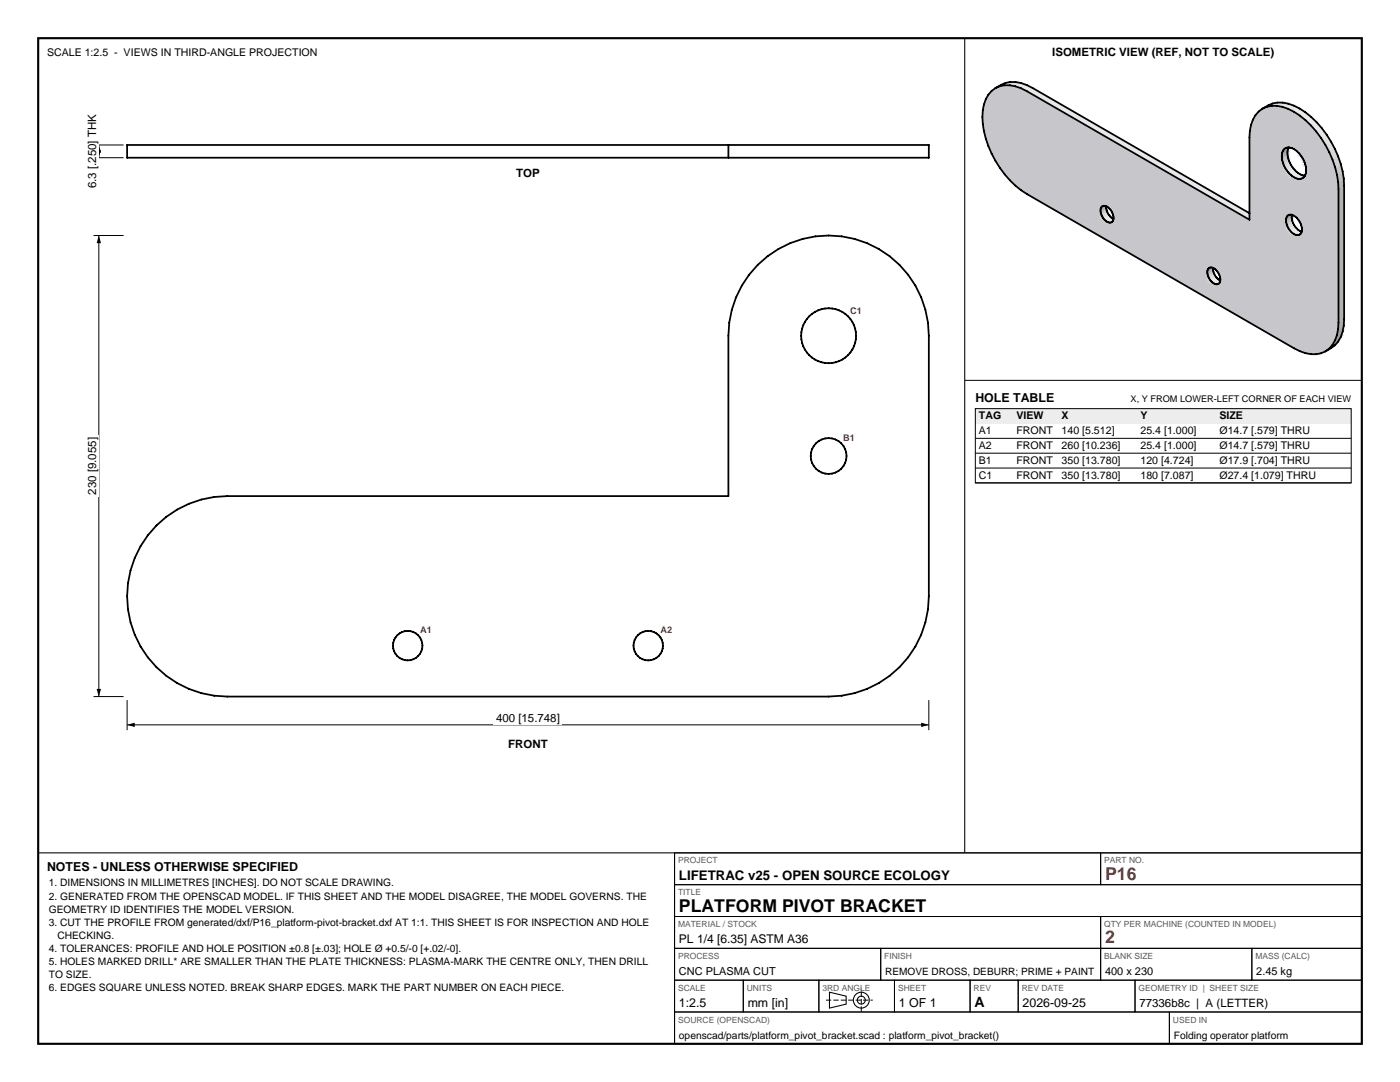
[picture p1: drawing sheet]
<svg xmlns="http://www.w3.org/2000/svg" width="279mm" height="216mm" viewBox="0 0 279 216" stroke-linecap="round" stroke-linejoin="round" font-family="sans-serif">
<path d="M7.6 7.6h264.2v200.7h-264.2z" fill="none" stroke="#000" stroke-width=".42"/>
<g fill="none" stroke="#000" stroke-width=".21">
<path d="M192.5 7.6v162.6M7.6 170.2h264.2M134.6 170.2v38.1M165.5 198l3.4 .8v1.6l-3.4 .8z"/>
<circle cx="171.9" cy="199.6" r="1.59"/>
<circle cx="171.9" cy="199.6" r=".79"/>
</g>
<g fill="none" stroke="#000" stroke-width=".2">
<path d="M25.4 139.7v6M185.4 139.7v6M25.4 144.6h160M134.6 170.2h85.1v6.3h-85.1zM134.6 176.5h137.2v6.4h-137.2zM219.7 170.2h52.1v6.3h-52.1zM134.6 182.9h85.1v6.3h-85.1zM134.6 189.2h41.2v6.4h-41.2zM134.6 195.6h13.7v6.3h-13.7zM148.3 195.6h15.1v6.3h-15.1zM163.4 195.6h15.1v6.3h-15.1zM175.8 189.2h43.9v6.4h-43.9z"/>
<path d="M178.5 195.6h15.1v6.3h-15.1zM193.6 195.6h9.6v6.3h-9.6zM203.2 195.6h23.3v6.3h-23.3zM219.7 182.9h52.1v6.3h-52.1zM219.7 189.2h30.1v6.4h-30.1zM226.5 195.6h45.3v6.3h-45.3zM249.8 189.2h22v6.4h-22zM134.6 201.9h98.8v6.4h-98.8zM233.4 201.9h38.4v6.4h-38.4z"/>
</g>
<path d="M164.8 199.6h9.4M171.9 201.9v-4.6" fill="none" stroke="#000" stroke-width=".2" stroke-dasharray="1.1 .4" stroke-linecap="butt"/>
<g fill="none" stroke="#000" stroke-width=".35">
<path d="M25.4 28.9h160v2.6h-160zM145.4 28.9v2.6M31.2 104.9a20 20 0 0 1 14.2-5.9h100v-32a20 20 0 0 1 20-20 20 20 0 0 1 20 20v52a20 20 0 0 1-20 20h-120a20 20 0 0 1-18.5-12.4 20 20 0 0 1 4.3-21.7z"/>
<circle cx="165.4" cy="67" r="5.5"/>
<circle cx="165.4" cy="91" r="3.6"/>
<circle cx="81.4" cy="128.8" r="2.94"/>
<circle cx="129.4" cy="128.8" r="2.94"/>
</g>
<path d="M25.4 144.6l1.5-.4v.9zM183.8 144.2l1.6 .4-1.6 .5z" fill="#000"/>
<path d="M98.6 141.8h13.6v2.8h-13.6z" fill-rule="evenodd" fill="#fff"/>
<path d="M18.7 47h6M19.7 47v92M18.7 139h6" fill="none" stroke="#000" stroke-width=".2"/>
<path d="M19.7 47l.5 1.5h-.9zM19.3 137.5h.9l-.5 1.5z" fill="#000"/>
<path d="M16.9 86.8h2.8v12.4h-2.8z" fill-rule="evenodd" fill="#fff"/>
<path d="M18.7 31.5h6M18.7 28.9h6M19.7 28.9v2.6" fill="none" stroke="#000" stroke-width=".2"/>
<path d="M19.3 29.9h.9l-.5 1.6zM19.7 28.9l.5 1.6h-.9z" fill="#000"/>
<path d="M16.9 22.4h2.8v15.6h-2.8z" fill-rule="evenodd" fill="#fff"/>
<g fill="#c7c7cb" stroke="#c7c7cb" stroke-width=".2">
<path d="M196.4 20.9l.3 6.7-.3-1.4z"/>
<path d="M196.7 19.8l.5 9.3-.5-1.5z"/>
<path d="M196.1 22l.3 4.2-.3-1.5z"/>
<path d="M197.2 18.9l.7 11.7-.7-1.5z"/>
<path d="M197.9 18.1l.8 14-.8-1.5z"/>
<path d="M196.1 22v2.7z"/>
<path d="M198.7 17.6l.8 15.9-.8-1.4z"/>
<path d="M196.4 20.9v5.3l-.3-4.2z"/>
<path d="M199.5 17.2l1 17.6-1-1.3z"/>
<path d="M196.7 19.8v7.8l-.3-6.7z"/>
<path d="M200.5 17l1 19-1-1.2z"/>
<path d="M197.2 18.9v10.2l-.5-9.3z"/>
<path d="M201.5 17l1.1 20-1.1-1z"/>
<path d="M197.9 18.1v12.5l-.7-11.7z"/>
<path d="M202.6 17.2l1.2 20.8-1.2-1z"/>
<path d="M197.9 18.1l.8-.5v14.5z"/>
<path d="M203.8 17.6l1.1 21.1-1.1-.7z"/>
<path d="M198.7 17.6l.8-.4v16.3z"/>
<path d="M199.5 17.2l1-.2v17.8z"/>
<path d="M200.5 17h1v19z"/>
<path d="M201.5 17l1.1 .2v19.8z"/>
<path d="M202.6 17.2l1.2 .4v20.4z"/>
<path d="M203.8 17.6l1.1 .6v20.5z"/>
<path d="M204.9 38.7l15.1 4.6 .2 .3z"/>
<path d="M204.9 38.7l14.9 4.3 .2 .3z"/>
<path d="M204.9 38.7l14.8 3.9 .1 .4z"/>
<path d="M204.9 38.7l15.3 4.9 .2 .2z"/>
<path d="M204.9 18.2l14.8 23.3-14.8-2.8z"/>
<path d="M204.9 38.7l14.8 3.6v.3z"/>
<path d="M204.9 38.7l15.5 5.1 .3 .3z"/>
<path d="M204.9 38.7l14.7 3.3 .1 .3z"/>
<path d="M204.9 38.7l16 5.5z"/>
<path d="M204.9 38.7l14.8 3-.1 .3z"/>
<path d="M204.9 38.7l16.3 5.7z"/>
<path d="M204.9 38.7l14.8 2.8v.2z"/>
<path d="M204.9 18.2l14.9 23.1-.1 .2z"/>
<path d="M204.9 18.2l15.1 22.9-.2 .2z"/>
<path d="M204.9 18.2l15.3 22.9h-.2z"/>
<path d="M204.9 38.7l16.3 5.7 20.8 12z"/>
<path d="M204.9 18.2l15.5 22.9h-.2z"/>
<path d="M204.9 18.2l15.8 22.9h-.3z"/>
<path d="M204.9 18.2l16 23-.2-.1z"/>
<path d="M204.9 18.2l16.3 23.2-.3-.2z"/>
<path d="M221.2 44.4l20.6 11.8z"/>
<path d="M221.4 44.4h.3l19.8 11.5z"/>
<path d="M221.7 44.4l.2-.1 19.4 11.3z"/>
<path d="M221.9 44.3l.1-.1 19.2 11.1z"/>
<path d="M222.1 44l18.9 10.9-19-10.7z"/>
<path d="M222.2 43.8l18.8 10.8-18.9-10.6z"/>
<path d="M222.2 43.5l18.7 10.8-18.7-10.5z"/>
<path d="M222.2 43.2l18.7 11.1-18.7-10.8z"/>
<path d="M222.1 42.9l18.9 11.1-18.8-10.8z"/>
<path d="M222 42.5l19 11.3-18.9-10.9z"/>
<path d="M221.9 42.2l19.3 11.4-19.2-11.1z"/>
<path d="M221.7 41.9l19.6 11.5-19.4-11.2z"/>
<path d="M204.9 38.7l37.1 17.7 16.2 13.1z"/>
<path d="M221.2 44.4l20.8 12z"/>
<path d="M221.4 44.4l20.1 11.5 .3 .3z"/>
<path d="M221.7 44.4l19.6 11.2 .2 .3z"/>
<path d="M221.9 44.3l19.3 11 .1 .3z"/>
<path d="M222 44.2l19 10.7 .2 .4z"/>
<path d="M222.1 44l18.9 10.6v.3z"/>
<path d="M204.9 18.2l44.5 25.6-28.2-2.4z"/>
<path d="M222.2 43.8l18.7 10.5 .1 .3z"/>
<path d="M222.2 43.2l18.8 10.8-.1 .3z"/>
<path d="M222.1 42.9l18.9 10.9v.2z"/>
<path d="M222 42.5l19.2 11.1-.2 .2z"/>
<path d="M221.9 42.2l19.4 11.2-.1 .2z"/>
<path d="M221.7 41.9l19.8 11.5h-.2z"/>
<path d="M221.2 41.4l28.2 2.4-28-2.2z"/>
<path d="M221.4 41.6l28 2.2-27.7-1.9z"/>
<path d="M221.7 41.9l27.7 1.9-7.9 9.6z"/>
<path d="M242 56.4l16.2 13.1z"/>
<path d="M242.3 56.6l15.9 12.9z"/>
<path d="M242.5 56.7h.3l15.4 12.8z"/>
<path d="M242.8 56.7h.2l15.2 12.8z"/>
<path d="M243 56.7l.2-.1 15 12.9z"/>
<path d="M243.2 56.6l.1-.1 14.9 13z"/>
<path d="M243.5 56.3l14.7 13.2-14.9-13z"/>
<path d="M243.5 56.1l14.7 13.4-14.7-13.2z"/>
<path d="M243.6 55.8l14.6 13.7-14.7-13.4z"/>
<path d="M249.4 43.8l-7.6 9.6h-.3z"/>
<path d="M249.4 43.8l-7.4 9.6h-.2z"/>
<path d="M249.4 43.8l-7.1 9.7-.3-.1z"/>
<path d="M249.4 43.8l-5.8 12-.1-.3z"/>
<path d="M249.4 43.8l-6.9 9.9-.2-.2z"/>
<path d="M249.4 43.8l-5.9 11.7v-.3z"/>
<path d="M249.4 43.8l-6.6 10.1-.3-.2z"/>
<path d="M249.4 43.8l-5.9 11.4-.2-.4z"/>
<path d="M249.4 43.8l-6.4 10.4-.2-.3z"/>
<path d="M249.4 43.8l-6.1 11-.1-.3z"/>
<path d="M249.4 43.8l-6.2 10.7-.2-.3z"/>
<path d="M249.4 43.8l8.8 25.7-14.6-13.7z"/>
<path d="M258.2 69.5l8.9-5.1-7.7 5.7z"/>
<path d="M259.4 70.1l7.7-5.7-6.6 6.1z"/>
<path d="M260.5 70.5l6.6-6.1-5.5 6.3z"/>
<path d="M267.1 64.4l-4.4 6.3h-1.1z"/>
<path d="M249.4 43.8l8.5 2.7 .3 23z"/>
<path d="M267.1 64.4l-3.5 6.1-.9 .2z"/>
<path d="M267.1 64.4l-2.6 5.7-.9 .4z"/>
<path d="M267.1 64.4l-1.8 5.1-.8 .6z"/>
<path d="M258.2 46.7l8.9 17.7-8.9 5.1z"/>
<path d="M257.9 46.5l.3 .2v22.8z"/>
<path d="M267.1 64.4l-1.2 4.4-.6 .7z"/>
<path d="M267.1 64.4l-.7 3.5-.5 .9z"/>
<path d="M267.1 64.4l-.3 2.4-.4 1.1z"/>
<path d="M249.4 43.8l7.7 1.7 .3 .4z"/>
<path d="M249.4 43.8l7.5 1.3 .2 .4z"/>
<path d="M249.4 43.8l8 2.1 .2 .3z"/>
<path d="M249.4 43.8l7.4 .9 .1 .4z"/>
<path d="M249.4 43.8l8.2 2.4 .3 .3z"/>
<path d="M249.4 43.8l7.3 .5 .1 .4z"/>
<path d="M249.4 43.8l7.3 .2v.3z"/>
<path d="M249.4 43.8l7.3-.2v.4z"/>
<path d="M249.4 43.8l7.4-.5-.1 .3z"/>
<path d="M267.1 64.4l-.3 2.4z"/>
<path d="M249.4 27.4l7.4 15.9-7.4 .5z"/>
<path d="M258.2 46.7l.4 .2 8.5 17.5z"/>
<path d="M258.6 46.9h.2l8.3 17.5z"/>
<path d="M258.8 46.9h.3l8 17.5z"/>
<path d="M259.1 46.9l.3-.1 7.7 17.6z"/>
<path d="M259.4 46.8l.2-.1 7.5 17.7z"/>
<path d="M259.7 46.4l7.4 18-7.5-17.7z"/>
<path d="M259.8 46.1l7.3 18.3-7.4-18z"/>
<path d="M259.8 45.8l7.3 18.6-7.3-18.3z"/>
<path d="M249.4 27.4l7.5 15.7-.1 .2z"/>
<path d="M256.5 33.6l.6 9.3-.2 .2z"/>
<path d="M257 34.3l.4 8.5-.3 .1z"/>
<path d="M249.4 27.4l7.1 6.2 .4 9.5z"/>
<path d="M257.3 34.6l.3 8.2h-.2z"/>
<path d="M257.6 34.9l.3 8-.3-.1z"/>
<path d="M257.9 35.2l.3 7.8-.3-.1z"/>
<path d="M258.6 35.5v7.8l-.4-.3z"/>
<path d="M258.9 35.6l-.1 7.9-.2-.2z"/>
<path d="M249.4 26.1l6.4 5.1-6.4-3.8z"/>
<path d="M259.2 35.7l-.1 8.2-.3-.4z"/>
<path d="M259.5 35.7l-.1 8.5-.3-.3z"/>
<path d="M256.5 33.6l.3 .3 .3 9z"/>
<path d="M256.8 33.9l.2 .4 .1 8.6z"/>
<path d="M260.2 35.4l-.4 10-.1-.4z"/>
<path d="M260 35.5l-.4 9.1-.2-.4z"/>
<path d="M257 34.3l.3 .3 .1 8.2z"/>
<path d="M260.2 35.4l-.5 9.6-.1-.4z"/>
<path d="M249.7 25l6.1 5.8-6.4-4.7z"/>
<path d="M257.3 34.6l.3 .3v7.9z"/>
<path d="M249.4 27.4l6.9 5.8 .2 .4z"/>
<path d="M249.4 27.4l6.7 5.4 .2 .4z"/>
<path d="M249.4 27.4l6.6 4.9 .1 .5z"/>
<path d="M257.6 34.9l.3 .3v7.7z"/>
<path d="M249.4 27.4l6.5 4.5 .1 .4z"/>
<path d="M249.4 27.4l6.4 4.1 .1 .4z"/>
<path d="M267.1 37.7v26.7l-7.3-18.6z"/>
<path d="M257.9 35.2l.3 .2v7.6z"/>
<path d="M249.4 27.4l6.4 3.8v.3z"/>
<path d="M258.2 35.4l.4 .1-.4 7.5z"/>
<path d="M250 23.9l5.9 6.6-6.2-5.5z"/>
<path d="M258.6 35.5l.3 .1-.3 7.7z"/>
<path d="M249.4 26.1l6.4 4.7v.4z"/>
<path d="M258.9 35.6l.3 .1-.4 7.8z"/>
<path d="M259.2 35.7h.3l-.4 8.2z"/>
<path d="M249.7 25l6.2 5.5-.1 .3z"/>
<path d="M259.5 35.7l.2-.1-.3 8.6z"/>
<path d="M250.5 23l5.5 7.2-6-6.3z"/>
<path d="M267.1 37.7l-7.3 8.1v-.4z"/>
<path d="M259.7 35.6l.3-.1-.6 8.7z"/>
<path d="M260 35.5l.2-.1-.6 9.2z"/>
<path d="M250 23.9l6 6.3-.1 .3z"/>
<path d="M251.2 22.3l4.9 7.6-5.6-6.9z"/>
<path d="M250.5 23l5.6 6.9-.1 .3z"/>
<path d="M251.2 22.3l5.1 7.4-.2 .2z"/>
<path d="M251.2 22.3l.8-.6 4.3 8z"/>
<path d="M252 21.7l4.5 7.9-.2 .1z"/>
<path d="M260.2 35.4l6.9 2.3-7.3 7.7z"/>
<path d="M252 21.7l.8-.4 3.7 8.3z"/>
<path d="M252.8 21.3l4 8.2-.3 .1z"/>
<path d="M253.8 21.1l3.2 8.3-.2 .1z"/>
<path d="M252.8 21.3l1-.2 3 8.4z"/>
<path d="M254.8 21.1l2.5 8.3h-.3z"/>
<path d="M253.8 21.1h1l2.2 8.3z"/>
<path d="M255.9 21.3l1.7 8.2-.3-.1z"/>
<path d="M260.3 35.2l6.8 2.5-6.9-2.3z"/>
<path d="M260.5 34.9l6.6 2.8-6.8-2.5z"/>
<path d="M257.1 21.7l.8 7.9-.3-.1z"/>
<path d="M260.6 34.6l6.5 3.1-6.6-2.8z"/>
<path d="M257.1 21.7l1.1 8.1-.3-.2z"/>
<path d="M254.8 21.1l1.1 .2 1.4 8.1z"/>
<path d="M260.7 34.3l6.4 3.4-6.5-3.1z"/>
<path d="M260.7 34l6.4 3.7-6.4-3.4z"/>
<path d="M258.2 22.3l.4 7.7-.4-.2z"/>
<path d="M260.7 33.6l6.3 2.7-6.3-2.3z"/>
<path d="M255.9 21.3l1.2 .4 .5 7.8z"/>
<path d="M259.4 23.1l-.5 7.1-.3-.2z"/>
<path d="M260.6 33.2l6.2 1.7-6.1-1.3z"/>
<path d="M260.5 24l-1.3 6.5-.3-.3z"/>
<path d="M260.5 32.8l5.9 .6-5.8-.2z"/>
<path d="M261.6 25.1l-2.1 5.7-.3-.3z"/>
<path d="M260.3 32.4l5.6-.5-5.4 .9z"/>
<path d="M262.7 26.2l-3 5-.2-.4z"/>
<path d="M257.1 21.7l1.1 .6v7.5z"/>
<path d="M260.2 32l5.1-1.6-5 2z"/>
<path d="M259.7 31.2l3.9-3.7-3.6 4.1z"/>
<path d="M260 31.6l4.5-2.7-4.3 3.1z"/>
<path d="M260.7 34l6.3 2.3 .1 1.4z"/>
<path d="M258.2 22.3l1.2 .8-.8 6.9z"/>
<path d="M260.7 33.6l6.1 1.3 .2 1.4z"/>
<path d="M259.4 23.1l1.1 .9-1.6 6.2z"/>
<path d="M260.6 33.2l5.8 .2 .4 1.5z"/>
<path d="M260.5 24l1.1 1.1-2.4 5.4z"/>
<path d="M260.5 32.8l5.4-.9 .5 1.5z"/>
<path d="M261.6 25.1l1.1 1.1-3.2 4.6z"/>
<path d="M260.3 32.4l5-2 .6 1.5z"/>
<path d="M262.7 26.2l.9 1.3-3.9 3.7z"/>
<path d="M260.2 32l4.3-3.1 .8 1.5z"/>
<path d="M263.6 27.5l.9 1.4-4.5 2.7z"/>
</g>
<g fill="#cbcbcf" stroke="#cbcbcf" stroke-width=".2">
<path d="M198.7 17.6l2-1z"/>
<path d="M259.7 35.6l1.4-.7z"/>
<path d="M252 21.7l2-1z"/>
</g>
<g fill="#d3d3d7" stroke="#d3d3d7" stroke-width=".2">
<path d="M199.5 17.2l1.2-.6 .9-.2z"/>
<path d="M199.5 17.2l2.1-.8-1.1 .6z"/>
<path d="M259.5 35.7l1.4-.7z"/>
<path d="M252.8 21.3l1.2-.6 .9-.2z"/>
<path d="M252.8 21.3l2.1-.8-1.1 .6z"/>
</g>
<g fill="#dadade" stroke="#dadade" stroke-width=".2">
<path d="M200.5 17l1.1-.6h1.1z"/>
<path d="M200.5 17l2.2-.6-1.2 .6z"/>
<path d="M221 42.3l.1 .3-1.1 .7z"/>
<path d="M219.8 43l1.2-.7-1 1z"/>
<path d="M242.3 54.6l.2 .3-1.2 .7z"/>
<path d="M241.2 55.3l1.1-.7-1 1z"/>
<path d="M258 44.5l.2 .4-1.1 .6z"/>
<path d="M256.9 45.1l1.1-.6-.9 1z"/>
<path d="M259.2 35.7l1.1-.7h.3z"/>
<path d="M259.2 35.7l1.4-.7-1.1 .7z"/>
<path d="M253.8 21.1l1.1-.6h1.1z"/>
<path d="M253.8 21.1l2.2-.6-1.2 .6z"/>
</g>
<g fill="#dfdfe4" stroke="#dfdfe4" stroke-width=".2">
<path d="M201.5 17l1.2-.6 1.1 .2z"/>
<path d="M201.5 17l2.3-.4-1.2 .6z"/>
<path d="M258.9 35.6l1.1-.6h.3z"/>
<path d="M258.9 35.6l1.4-.6-1.1 .7z"/>
<path d="M254.8 21.1l1.2-.6 1.1 .2z"/>
<path d="M254.8 21.1l2.3-.4-1.2 .6z"/>
</g>
<g fill="#e4e4e8" stroke="#e4e4e8" stroke-width=".2">
<path d="M202.6 17.2l1.2-.6 1.1 .4z"/>
<path d="M202.6 17.2l2.3-.2-1.1 .6z"/>
<path d="M258.6 35.5l1.1-.6 .3 .1z"/>
<path d="M258.6 35.5l1.4-.5-1.1 .6z"/>
<path d="M255.9 21.3l1.2-.6 1.1 .4z"/>
<path d="M255.9 21.3l2.3-.2-1.1 .6z"/>
</g>
<g fill="#e7e7ec" stroke="#e7e7ec" stroke-width=".2">
<path d="M203.8 17.6l1.1-.6 1.2 .6z"/>
<path d="M203.8 17.6h2.3l-1.2 .6z"/>
<path d="M220.2 43.6l1.1-.7 .3 .3z"/>
<path d="M220.2 43.6l1.4-.4-1.2 .6z"/>
<path d="M241.5 55.9l1.2-.7 .2 .3z"/>
<path d="M241.5 55.9l1.4-.4-1.1 .7z"/>
<path d="M258.2 35.4l1.2-.7 .3 .2z"/>
<path d="M258.2 35.4l1.5-.5-1.1 .6z"/>
<path d="M257.1 21.7l1.1-.6 1.2 .6z"/>
<path d="M257.1 21.7h2.3l-1.2 .6z"/>
</g>
<g fill="#e2e2e7" stroke="#e2e2e7" stroke-width=".2">
<path d="M220 43.3l1.1-.7 .2 .3z"/>
<path d="M220 43.3l1.3-.4-1.1 .7z"/>
<path d="M241.3 55.6l1.2-.7 .2 .3z"/>
<path d="M241.3 55.6l1.4-.4-1.2 .7z"/>
<path d="M257.1 45.5l1.1-.6 .3 .3z"/>
<path d="M257.1 45.5l1.4-.3-1.1 .7z"/>
</g>
<g fill="#d0d0d4" stroke="#d0d0d4" stroke-width=".2">
<path d="M219.8 43l1.1-1 .1 .3z"/>
<path d="M219.7 42.6l1.2-.6-1.1 1z"/>
<path d="M241.2 55.3l1-1 .1 .3z"/>
<path d="M241 54.9l1.2-.6-1 1z"/>
<path d="M257.9 44.1l.1 .4-1.1 .6z"/>
<path d="M256.8 44.7l1.1-.6-1 1z"/>
</g>
<g fill="#c4c4c7" stroke="#c4c4c7" stroke-width=".2">
<path d="M219.7 42.6l1.1-1 .1 .4z"/>
<path d="M219.7 42.3l1.1-.7-1.1 1z"/>
<path d="M241 54.9l1.1-.9 .1 .3z"/>
<path d="M241 54.6l1.1-.6-1.1 .9z"/>
<path d="M257.8 43.7l.1 .4-1.1 .6z"/>
<path d="M256.7 44.3l1.1-.6-1 1z"/>
</g>
<g fill="#eaeaef" stroke="#eaeaef" stroke-width=".2">
<path d="M220.4 43.8l1.2-.6 .2 .2z"/>
<path d="M220.4 43.8l1.4-.4-1.1 .7z"/>
<path d="M241.8 56.2l1.1-.7 .2 .2z"/>
<path d="M241.8 56.2l1.3-.5-1.1 .7z"/>
<path d="M257.6 46.2l1.2-.6 .3 .2z"/>
<path d="M257.6 46.2l1.5-.4-1.2 .7z"/>
<path d="M257.3 34.6l1.1-.6 .3 .3z"/>
<path d="M257.6 34.9l1.1-.6 .4 .2z"/>
<path d="M257.3 34.6l1.4-.3-1.1 .6z"/>
<path d="M257.6 34.9l1.5-.4-1.2 .7z"/>
<path d="M259.4 23.1l1.1-.7 1.2 .9z"/>
<path d="M259.4 23.1l2.3 .2-1.2 .7z"/>
<path d="M260.5 24l1.2-.7 1.1 1.1z"/>
<path d="M260.5 24l2.3 .4-1.2 .7z"/>
</g>
<g fill="#b6b6b9" stroke="#b6b6b9" stroke-width=".2">
<path d="M219.7 42.3l1.1-1v.3z"/>
<path d="M219.6 42l1.2-.7-1.1 1z"/>
<path d="M241 54.6l1.1-1v.4z"/>
<path d="M240.9 54.3l1.2-.7-1.1 1z"/>
<path d="M256.7 44.3l1.1-1v.4z"/>
<path d="M256.7 44l1.1-.7-1.1 1z"/>
</g>
<g fill="#eaeaee" stroke="#eaeaee" stroke-width=".2">
<path d="M220.7 44.1l1.1-.7 .3 .2z"/>
<path d="M220.7 44.1l1.4-.5-1.2 .6z"/>
<path d="M242 56.4l1.1-.7 .3 .2z"/>
<path d="M242 56.4l1.4-.5-1.1 .7z"/>
<path d="M257.9 46.5l1.2-.7 .3 .3z"/>
<path d="M257.9 46.5l1.5-.4-1.2 .6z"/>
</g>
<g fill="#e7e7eb" stroke="#e7e7eb" stroke-width=".2">
<path d="M220.9 44.2l1.2-.6 .2 .1z"/>
<path d="M220.9 44.2l1.4-.5-1.1 .7z"/>
<path d="M242.3 56.6l1.1-.7 .2 .1z"/>
<path d="M242.3 56.6l1.3-.6-1.1 .7z"/>
<path d="M258.2 46.7l1.2-.6 .3 .1z"/>
<path d="M258.2 46.7l1.5-.5-1.1 .7z"/>
</g>
<g fill="#a7a7ab" stroke="#a7a7ab" stroke-width=".2">
<path d="M219.6 42l1.2-.9v.2z"/>
<path d="M219.7 41.7l1.1-.6-1.2 .9z"/>
<path d="M240.9 54.3l1.2-.9v.2z"/>
<path d="M241 54l1.1-.6-1.2 .9z"/>
<path d="M256.7 44l1.1-1v.3z"/>
<path d="M256.7 43.6l1.1-.6-1.1 1z"/>
</g>
<g fill="#9e9ea1" stroke="#9e9ea1" stroke-width=".2">
<path d="M219.7 41.7l1.2-.9-.1 .3z"/>
<path d="M219.7 41.5l1.3-.9z"/>
<path d="M219.7 41.5l1.2-.7-1.2 .9z"/>
<path d="M219.8 41.3l1.3-.8z"/>
<path d="M219.8 41.3l1.2-.7-1.3 .9z"/>
<path d="M241 54l1.2-.9-.1 .3z"/>
<path d="M241 53.8l1.3-.9z"/>
<path d="M241 53.8l1.2-.7-1.2 .9z"/>
<path d="M241.2 53.6l1.3-.8z"/>
<path d="M241.2 53.6l1.1-.7-1.3 .9z"/>
<path d="M264.5 70.1l1.9-1.2z"/>
<path d="M265.3 69.5l1.8-1.3-.7 .7z"/>
<path d="M265.9 68.8l1.2-.6-1.8 1.3z"/>
<path d="M265.9 68.8l1.7-1.6-.5 1z"/>
<path d="M266.4 67.9l1.2-.7-1.7 1.6z"/>
<path d="M267.9 66.2l-.3 1-1.2 .7z"/>
<path d="M266.8 66.8l1.1-.6-1.5 1.7z"/>
<path d="M256.7 43.6l1.2-.9-.1 .3z"/>
<path d="M256.8 43.3l1.2-.9-.1 .3z"/>
<path d="M256.8 43.3l1.1-.6-1.2 .9z"/>
<path d="M256.9 43.1l1.3-.8z"/>
<path d="M256.9 43.1l1.1-.7-1.2 .9z"/>
<path d="M255.9 30.5l1.2-1-.1 .3z"/>
<path d="M256 30.2l1.3-.9-.2 .2z"/>
<path d="M256 30.2l1.1-.7-1.2 1z"/>
<path d="M256.1 29.9l1.3-.8z"/>
<path d="M256.1 29.9l1.2-.6-1.3 .9z"/>
<path d="M256.3 29.7l1.3-.8z"/>
<path d="M256.3 29.7l1.1-.6-1.3 .8z"/>
</g>
<g fill="#e1e1e5" stroke="#e1e1e5" stroke-width=".2">
<path d="M221.2 44.4l1.1-.7 .3 .1z"/>
<path d="M221.2 44.4l1.4-.6-1.2 .6z"/>
<path d="M242.5 56.7l1.1-.7 .3 .1z"/>
<path d="M242.5 56.7l1.4-.6-1.1 .6z"/>
<path d="M256.5 33.6l1.1-.7 .3 .4z"/>
<path d="M256.5 33.6l1.4-.3-1.1 .6z"/>
<path d="M263.6 27.5l1.2-.6 .9 1.4z"/>
<path d="M263.6 27.5l2.1 .8-1.2 .6z"/>
</g>
<g fill="#d8d8dc" stroke="#d8d8dc" stroke-width=".2">
<path d="M221.4 44.4l1.4-.6z"/>
<path d="M242.8 56.7l1.3-.6z"/>
<path d="M258.8 46.9l1.2-.6h.3z"/>
<path d="M258.8 46.9l1.5-.6-1.2 .6z"/>
</g>
<g fill="#cdcdd1" stroke="#cdcdd1" stroke-width=".2">
<path d="M221.7 44.4l1.3-.7z"/>
<path d="M243 56.7l1.3-.7z"/>
<path d="M259.1 46.9l1.4-.7z"/>
</g>
<g fill="#e8e8ed" stroke="#e8e8ed" stroke-width=".2">
<path d="M204.9 18.2l1.2-.6 44.4 25.6z"/>
<path d="M204.9 18.2l45.6 25-1.1 .6z"/>
<path d="M257 34.3l1.2-.7 .2 .4z"/>
<path d="M257 34.3l1.4-.3-1.1 .6z"/>
<path d="M261.6 25.1l1.2-.7 1 1.2z"/>
<path d="M261.6 25.1l2.2 .5-1.1 .6z"/>
</g>
<g fill="#a0a0a3" stroke="#a0a0a3" stroke-width=".2">
<path d="M268.2 65l-.3 1.2-1.1 .6z"/>
<path d="M267 65.7l1.2-.7-1.4 1.8z"/>
<path d="M255.8 30.8l1.2-1v.4z"/>
<path d="M255.9 30.5l1.1-.7-1.2 1z"/>
</g>
<g fill="#aaaaad" stroke="#aaaaad" stroke-width=".2">
<path d="M268.3 63.7l-.1 1.3-1.2 .7z"/>
<path d="M267.1 64.4l1.2-.7-1.3 2z"/>
<path d="M255.8 31.2l1.2-1-.1 .3z"/>
<path d="M255.8 30.8l1.2-.6-1.2 1z"/>
</g>
<g fill="#e8e8ec" stroke="#e8e8ec" stroke-width=".2">
<path d="M257.4 45.9l1.1-.7 .3 .4z"/>
<path d="M257.4 45.9l1.4-.3-1.2 .6z"/>
</g>
<g fill="#e0e0e5" stroke="#e0e0e5" stroke-width=".2">
<path d="M258.6 46.9l1.1-.7 .3 .1z"/>
<path d="M258.6 46.9l1.4-.6-1.2 .6z"/>
</g>
<g fill="#afafb2" stroke="#afafb2" stroke-width=".2">
<path d="M268.3 37v26.7l-1.2 .7z"/>
<path d="M267.1 37.7l1.2-.7-1.2 27.4z"/>
</g>
<g fill="#dcdce0" stroke="#dcdce0" stroke-width=".2">
<path d="M257.4 32.5l.2 .4-1.1 .7z"/>
<path d="M256.3 33.2l1.1-.7-.9 1.1z"/>
<path d="M265.7 28.3l.7 1.4-1.1 .7z"/>
<path d="M264.5 28.9l1.2-.6-.4 2.1z"/>
</g>
<g fill="#d5d5d9" stroke="#d5d5d9" stroke-width=".2">
<path d="M257.3 32.1l.1 .4-1.1 .7z"/>
<path d="M256.1 32.8l1.2-.7-1 1.1z"/>
<path d="M266.4 29.7l.7 1.5-1.2 .7z"/>
<path d="M265.3 30.4l1.1-.7-.5 2.2z"/>
</g>
<g fill="#e5e5ea" stroke="#e5e5ea" stroke-width=".2">
<path d="M256.8 33.9l1.1-.6 .3 .3z"/>
<path d="M256.8 33.9l1.4-.3-1.2 .7z"/>
<path d="M262.7 26.2l1.1-.6 1 1.3z"/>
<path d="M262.7 26.2l2.1 .7-1.2 .6z"/>
</g>
<g fill="#ceced2" stroke="#ceced2" stroke-width=".2">
<path d="M257.1 31.7l.2 .4-1.2 .7z"/>
<path d="M256 32.3l1.1-.6-1 1.1z"/>
<path d="M267.1 31.2l.5 1.5-1.2 .7z"/>
<path d="M265.9 31.9l1.2-.7-.7 2.2z"/>
</g>
<g fill="#c6c6ca" stroke="#c6c6ca" stroke-width=".2">
<path d="M257 31.3l.1 .4-1.1 .6z"/>
<path d="M255.9 31.9l1.1-.6-1 1z"/>
<path d="M267.6 32.7l.3 1.5-1.1 .7z"/>
<path d="M266.4 33.4l1.2-.7-.8 2.2z"/>
</g>
<g fill="#bdbdc1" stroke="#bdbdc1" stroke-width=".2">
<path d="M255.9 31.9l1.1-1v.4z"/>
<path d="M255.8 31.5l1.2-.6-1.1 1z"/>
<path d="M267.9 34.2l.3 1.5-1.2 .6z"/>
<path d="M266.8 34.9l1.1-.7-.9 2.1z"/>
</g>
<g fill="#b3b3b7" stroke="#b3b3b7" stroke-width=".2">
<path d="M255.8 31.5l1.1-1 .1 .4z"/>
<path d="M255.8 31.2l1.1-.7-1.1 1z"/>
<path d="M268.2 35.7l.1 1.3-1.2 .7z"/>
<path d="M267 36.3l1.2-.6-1.1 2z"/>
</g>
<g fill="#e9e9ee" stroke="#e9e9ee" stroke-width=".2">
<path d="M257.9 35.2l1.2-.7 .3 .2z"/>
<path d="M257.9 35.2l1.5-.5-1.2 .7z"/>
<path d="M258.2 22.3l1.2-.6 1.1 .7z"/>
<path d="M258.2 22.3l2.3 .1-1.1 .7z"/>
</g>
<g fill="none" stroke="#000" stroke-width=".35">
<path d="M198.7 17.6a6.3 6.3 0 0 0-2.6 5.7 19.6 19.6 0 0 0 8.8 15.4l53.3 30.8a6.3 6.3 0 0 0 6.3 .6M198.7 17.6a6.3 6.3 0 0 1 6.2 .6l44.5 25.6v-16.4a6.3 6.3 0 0 1 2.6-5.7M198.7 17.6a6.1 6.1 0 0 1 7.4 0l43.3 25M252 21.7a6.3 6.3 0 0 1 6.2 .6 19.6 19.6 0 0 1 8.9 15.4v26.7a6.3 6.3 0 0 1-2.6 5.7M252 21.7a6.1 6.1 0 0 1 7.4 0 19.6 19.6 0 0 1 8.9 15.3v26.7a6.3 6.3 0 0 1-3.8 6.4M256.3 29.7a2.13 2.13 0 0 1 2.9 .8 4.4 4.4 0 0 1 1.1 4.7 1.79 1.79 0 0 1-2.7-.3 4.8 4.8 0 0 1-1.6-4.7zM257.2 29.4a4.6 4.6 0 0 0 3.2 5.6M219.8 41.3a1.25 1.25 0 0 1 1.9 .6 1.87 1.87 0 0 1 .2 2.4 2.05 2.05 0 0 1-2.2-2v-.6zM220.8 41.2a2.76 2.76 0 0 0 1.4 2.5M241.2 53.6a1.25 1.25 0 0 1 1.8 .6 1.87 1.87 0 0 1 .2 2.4 2.05 2.05 0 0 1-2.2-2v-.6zM242.1 53.5a2.76 2.76 0 0 0 1.4 2.5M256.9 43.1a1.52 1.52 0 0 1 2.2 .8 2.51 2.51 0 0 1 .5 2.8 1.52 1.52 0 0 1-2.2-.8 2.51 2.51 0 0 1-.5-2.8z"/>
<path d="M257.9 42.8a3.2 3.2 0 0 0 1.9 3.4"/>
</g>
<path d="M192.5 75.9h79.3" fill="none" stroke="#000" stroke-width=".2"/>
<path d="M194.6 81.5h75.1v3h-75.1z" fill-rule="evenodd" fill="#ededed"/>
<path d="M194.6 81.5h75.1v14.9h-75.1zM194.6 87.5h75.1M194.6 90.4h75.1M194.6 93.4h75.1M194.6 96.4h75.1" fill="none" stroke="#000" stroke-width=".2"/>
<g font-size="3.5" fill="#bf1a1a">
<text x="220.5" y="175.5">P16</text>
<text x="220.5" y="188.2">2</text>
</g>
<text font-size="3.5" x="135.5" y="181.9">PLATFORM PIVOT BRACKET</text>
<text font-size="2.8" x="194.5" y="200.9">A</text>
<text font-size="2.6" x="135.5" y="175.5">LIFETRAC v25 - OPEN SOURCE ECOLOGY</text>
<g font-size="2.5">
<text x="194.6" y="80.1">HOLE TABLE</text>
<text x="9.4" y="173.7">NOTES - UNLESS OTHERWISE SPECIFIED</text>
<text x="135.5" y="200.9">1:2.5</text>
<text x="149.2" y="200.9">mm [in]</text>
<text x="179.4" y="200.9">1 OF 1</text>
<text x="204.1" y="200.9">2026-09-25</text>
</g>
<text font-size="2.4" x="135.5" y="188.2">PL 1/4 [6.35] ASTM A36</text>
<g font-size="2.3">
<text x="210" y="11.1">ISOMETRIC VIEW (REF, NOT TO SCALE)</text>
<text x="103" y="35.4">TOP</text>
<text x="19.2" y="37.6" transform="rotate(-90 19.2 37.6)">6.3 [.250] THK</text>
<text x="19.2" y="98.7" transform="rotate(-90 19.2 98.7)">230 [9.055]</text>
<text x="99" y="144.1">400 [15.748]</text>
<text x="101.4" y="149.2">FRONT</text>
<text x="227.4" y="200.9">77336b8c | A (LETTER)</text>
</g>
<g font-size="2.2">
<text x="135.5" y="194.6">CNC PLASMA CUT</text>
<text x="220.5" y="194.6">400 x 230</text>
<text x="250.7" y="194.6">2.45 kg</text>
</g>
<g font-size="2.1">
<text x="9.4" y="11.1">SCALE 1:2.5 - VIEWS IN THIRD-ANGLE PROJECTION</text>
<text x="195.4" y="83.7">TAG</text>
<text x="202.9" y="83.7">VIEW</text>
<text x="211.9" y="83.7">X</text>
<text x="227.6" y="83.7">Y</text>
<text x="243.4" y="83.7">SIZE</text>
<text x="195.4" y="86.7">A1</text>
<text x="195.4" y="89.6">A2</text>
<text x="202.9" y="86.7">FRONT</text>
<text x="202.9" y="89.6">FRONT</text>
<text x="211.9" y="86.7">140 [5.512]</text>
<text x="211.9" y="89.6">260 [10.236]</text>
<text x="227.6" y="86.7">25.4 [1.000]</text>
<text x="227.6" y="89.6">25.4 [1.000]</text>
<text x="243.4" y="86.7">Ø14.7 [.579] THRU</text>
<text x="243.4" y="89.6">Ø14.7 [.579] THRU</text>
<text x="195.4" y="92.6">B1</text>
<text x="195.4" y="95.5">C1</text>
<text x="202.9" y="92.6">FRONT</text>
<text x="202.9" y="95.5">FRONT</text>
<text x="211.9" y="92.6">350 [13.780]</text>
<text x="211.9" y="95.5">350 [13.780]</text>
<text x="227.6" y="92.6">120 [4.724]</text>
<text x="227.6" y="95.5">180 [7.087]</text>
<text x="243.4" y="92.6">Ø17.9 [.704] THRU</text>
<text x="243.4" y="95.5">Ø27.4 [1.079] THRU</text>
</g>
<g font-size="2">
<text x="9.7" y="176.9">1. DIMENSIONS IN MILLIMETRES [INCHES]. DO NOT SCALE DRAWING.</text>
<text x="9.7" y="179.5">2. GENERATED FROM THE OPENSCAD MODEL. IF THIS SHEET AND THE MODEL DISAGREE, THE MODEL GOVERNS. THE</text>
<text x="9.7" y="182.1">GEOMETRY ID IDENTIFIES THE MODEL VERSION.</text>
<text x="9.7" y="184.7">3. CUT THE PROFILE FROM generated/dxf/P16_platform-pivot-bracket.dxf AT 1:1. THIS SHEET IS FOR INSPECTION AND HOLE</text>
<text x="9.7" y="189.9">4. TOLERANCES: PROFILE AND HOLE POSITION ±0.8 [±.03]; HOLE Ø +0.5/-0 [+.02/-0].</text>
<text x="11.4" y="187.3">CHECKING.</text>
<text x="9.7" y="192.5">5. HOLES MARKED DRILL* ARE SMALLER THAN THE PLATE THICKNESS: PLASMA-MARK THE CENTRE ONLY, THEN DRILL</text>
<text x="9.7" y="195.2">TO SIZE.</text>
<text x="9.7" y="197.8">6. EDGES SQUARE UNLESS NOTED. BREAK SHARP EDGES. MARK THE PART NUMBER ON EACH PIECE.</text>
<text x="176.6" y="194.6">REMOVE DROSS, DEBURR; PRIME + PAINT</text>
<text x="135.5" y="207.3">openscad/parts/platform_pivot_bracket.scad : platform_pivot_bracket()</text>
<text x="234.3" y="207.3">Folding operator platform</text>
</g>
<g font-size="1.8" fill="#bf1a1a">
<text x="169.7" y="62.7">C1</text>
<text x="168.3" y="88.1">B1</text>
<text x="83.8" y="126.4">A1</text>
<text x="131.8" y="126.4">A2</text>
</g>
<text font-size="1.8" x="225.6" y="80.1">X, Y FROM LOWER-LEFT CORNER OF EACH VIEW</text>
<g font-size="1.7" fill="#595959">
<text x="135.3" y="172.3">PROJECT</text>
<text x="220.4" y="172.3">PART NO.</text>
<text x="135.3" y="178.6">TITLE</text>
<text x="135.3" y="185">MATERIAL / STOCK</text>
<text x="220.4" y="185">QTY PER MACHINE (COUNTED IN MODEL)</text>
<text x="135.3" y="191.3">PROCESS</text>
<text x="176.5" y="191.3">FINISH</text>
<text x="220.4" y="191.3">BLANK SIZE</text>
<text x="250.5" y="191.3">MASS (CALC)</text>
<text x="135.3" y="197.7">SCALE</text>
<text x="149" y="197.7">UNITS</text>
<text x="164.1" y="197.7">3RD ANGLE</text>
<text x="179.2" y="197.7">SHEET</text>
<text x="194.3" y="197.7">REV</text>
<text x="203.9" y="197.7">REV DATE</text>
<text x="227.2" y="197.7">GEOMETRY ID | SHEET SIZE</text>
<text x="135.3" y="204">SOURCE (OPENSCAD)</text>
<text x="234.1" y="204">USED IN</text>
</g>
</svg>
